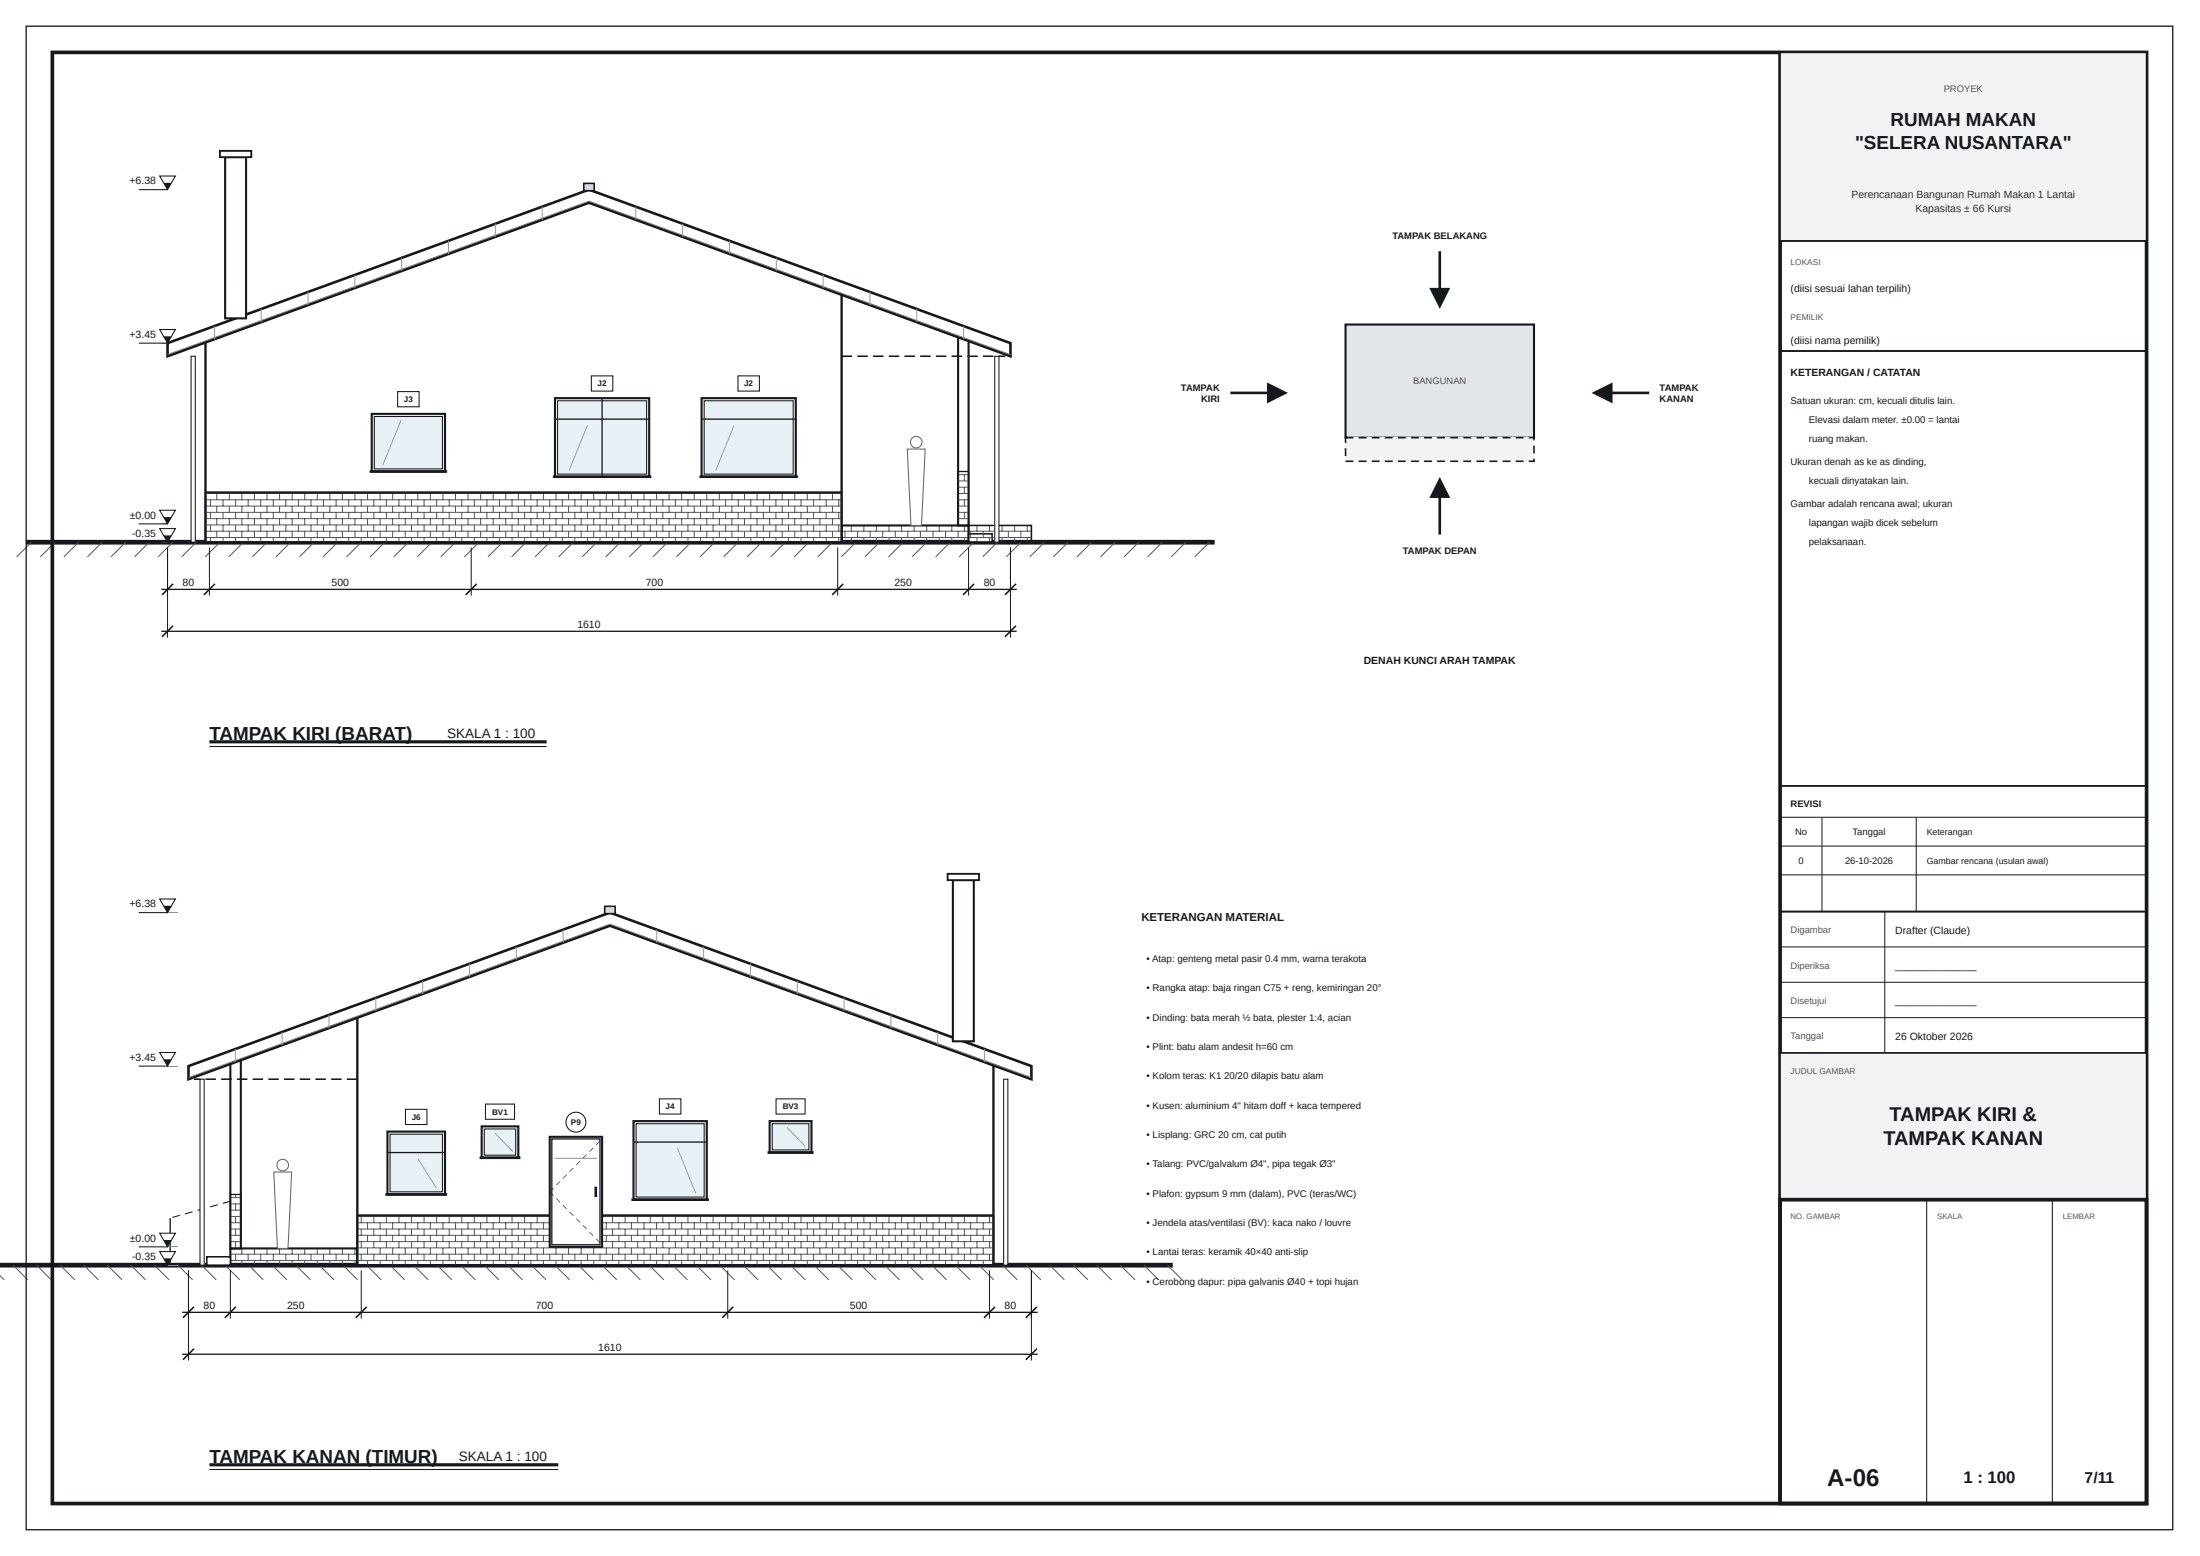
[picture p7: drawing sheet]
<svg xmlns="http://www.w3.org/2000/svg" width="420mm" height="297mm" viewBox="0 0 420 297" stroke-linecap="round" stroke-linejoin="round" font-family="sans-serif">
<path d="M5 103.5h227" fill="none" stroke="#15191d" stroke-width=".9" stroke-linecap="butt"/>
<g fill="none" stroke="#555" stroke-width=".19">
<path d="M6 103.5l-2.8 2.8M10.5 103.5l-2.8 2.8M15 103.5l-2.8 2.8M19.5 103.5l-2.8 2.8M24 103.5l-2.8 2.8M28.5 103.5l-2.8 2.8M33 103.5l-2.8 2.8M37.5 103.5l-2.8 2.8M42 103.5l-2.8 2.8M46.5 103.5l-2.8 2.8M51 103.5l-2.8 2.8M55.5 103.5l-2.8 2.8"/>
<path d="M60 103.5l-2.8 2.8M64.5 103.5l-2.8 2.8M69 103.5l-2.8 2.8M73.5 103.5l-2.8 2.8M78 103.5l-2.8 2.8M82.5 103.5l-2.8 2.8M87 103.5l-2.8 2.8M91.5 103.5l-2.8 2.8M96 103.5l-2.8 2.8M100.5 103.5l-2.8 2.8M105 103.5l-2.8 2.8M109.5 103.5l-2.8 2.8"/>
<path d="M114 103.5l-2.8 2.8M118.5 103.5l-2.8 2.8M123 103.5l-2.8 2.8M127.5 103.5l-2.8 2.8M132 103.5l-2.8 2.8M136.5 103.5l-2.8 2.8M141 103.5l-2.8 2.8M145.5 103.5l-2.8 2.8M150 103.5l-2.8 2.8M154.5 103.5l-2.8 2.8M159 103.5l-2.8 2.8M160.7 101.4h24.3"/>
<path d="M160.7 102.6h24.3M161.4 101.4v1.2M162.6 100.2v1.2M162.6 102.6v.9M163.5 103.5l-2.8 2.8M163.8 101.4v1.2M165 100.2v1.2M165 102.6v.9M166.2 101.4v1.2M167.4 100.2v1.2M167.4 102.6v.9M168 103.5l-2.8 2.8"/>
<path d="M168.6 101.4v1.2M169.8 100.2v1.2M169.8 102.6v.9M171 101.4v1.2M172.2 100.2v1.2M172.2 102.6v.9M172.5 103.5l-2.8 2.8M173.4 101.4v1.2M174.6 100.2v1.2M174.6 102.6v.9M175.8 101.4v1.2M177 103.5l-2.8 2.8"/>
<path d="M177 100.2v1.2M177 102.6v.9M178.2 101.4v1.2M179.4 100.2v1.2M179.4 102.6v.9M180.6 101.4v1.2M181.5 103.5l-2.8 2.8M181.8 100.2v1.2M181.8 102.6v.9M183 101.4v1.2M184.2 100.2v1.2M184.2 102.6v.9"/>
<path d="M186 103.5l-2.8 2.8M190.5 103.5l-2.8 2.8M195 103.5l-2.8 2.8M199.5 103.5l-2.8 2.8M204 103.5l-2.8 2.8M208.5 103.5l-2.8 2.8M213 103.5l-2.8 2.8M217.5 103.5l-2.8 2.8M222 103.5l-2.8 2.8M226.5 103.5l-2.8 2.8M231 103.5l-2.8 2.8"/>
</g>
<path d="M160.7 100.3h24.3v3.2h-24.3z" fill="none" stroke="#15191d" stroke-width=".4"/>
<path d="M185 101.9h4.5v1.6h-4.5z" fill="#fff"/>
<path d="M185 101.9h4.5v1.6h-4.5z" fill="none" stroke="#15191d" stroke-width=".3"/>
<path d="M39.2 64.9l73.3-26.7 48.2 17.6v47.7h-121.5z" fill="#fff"/>
<path d="M39.2 64.9l73.3-26.7 48.2 17.6v47.7h-121.5z" fill="none" stroke="#15191d" stroke-width=".45"/>
<g fill="none" stroke="#555" stroke-width=".19">
<path d="M39.2 94.2h121.5M39.2 95.4h121.5M39.2 96.6h121.5M39.2 97.8h121.5M39.2 99h121.5M40.2 93.9v.3M40.2 95.4v1.2M40.2 97.8v1.2M41.4 94.2v1.2M41.4 96.6v1.2M41.4 99v1.2M42.6 93.9v.3"/>
<path d="M42.6 95.4v1.2M42.6 97.8v1.2M43.8 94.2v1.2M43.8 96.6v1.2M43.8 99v1.2M45 93.9v.3M45 95.4v1.2M45 97.8v1.2M46.2 94.2v1.2M46.2 96.6v1.2M46.2 99v1.2M47.4 93.9v.3"/>
<path d="M47.4 95.4v1.2M47.4 97.8v1.2M48.6 94.2v1.2M48.6 96.6v1.2M48.6 99v1.2M49.8 93.9v.3M49.8 95.4v1.2M49.8 97.8v1.2M51 94.2v1.2M51 96.6v1.2M51 99v1.2M52.2 93.9v.3"/>
<path d="M52.2 95.4v1.2M52.2 97.8v1.2M53.4 94.2v1.2M53.4 96.6v1.2M53.4 99v1.2M54.6 93.9v.3M54.6 95.4v1.2M54.6 97.8v1.2M55.8 94.2v1.2M55.8 96.6v1.2M55.8 99v1.2M57 93.9v.3"/>
<path d="M57 95.4v1.2M57 97.8v1.2M58.2 94.2v1.2M58.2 96.6v1.2M58.2 99v1.2M59.4 93.9v.3M59.4 95.4v1.2M59.4 97.8v1.2M60.6 94.2v1.2M60.6 96.6v1.2M60.6 99v1.2M61.8 93.9v.3"/>
<path d="M61.8 95.4v1.2M61.8 97.8v1.2M63 94.2v1.2M63 96.6v1.2M63 99v1.2M64.2 93.9v.3M64.2 95.4v1.2M64.2 97.8v1.2M65.4 94.2v1.2M65.4 96.6v1.2M65.4 99v1.2M66.6 93.9v.3"/>
<path d="M66.6 95.4v1.2M66.6 97.8v1.2M67.8 94.2v1.2M67.8 96.6v1.2M67.8 99v1.2M69 93.9v.3M69 95.4v1.2M69 97.8v1.2M70.2 94.2v1.2M70.2 96.6v1.2M70.2 99v1.2M71.4 93.9v.3"/>
<path d="M71.4 95.4v1.2M71.4 97.8v1.2M72.6 94.2v1.2M72.6 96.6v1.2M72.6 99v1.2M73.8 93.9v.3M73.8 95.4v1.2M73.8 97.8v1.2M75 94.2v1.2M75 96.6v1.2M75 99v1.2M76.2 93.9v.3"/>
<path d="M76.2 95.4v1.2M76.2 97.8v1.2M77.4 94.2v1.2M77.4 96.6v1.2M77.4 99v1.2M78.6 93.9v.3M78.6 95.4v1.2M78.6 97.8v1.2M79.8 94.2v1.2M79.8 96.6v1.2M79.8 99v1.2M81 93.9v.3"/>
<path d="M81 95.4v1.2M81 97.8v1.2M82.2 94.2v1.2M82.2 96.6v1.2M82.2 99v1.2M83.4 93.9v.3M83.4 95.4v1.2M83.4 97.8v1.2M84.6 94.2v1.2M84.6 96.6v1.2M84.6 99v1.2M85.8 93.9v.3"/>
<path d="M85.8 95.4v1.2M85.8 97.8v1.2M87 94.2v1.2M87 96.6v1.2M87 99v1.2M88.2 93.9v.3M88.2 95.4v1.2M88.2 97.8v1.2M89.4 94.2v1.2M89.4 96.6v1.2M89.4 99v1.2M90.6 93.9v.3"/>
<path d="M90.6 95.4v1.2M90.6 97.8v1.2M91.8 94.2v1.2M91.8 96.6v1.2M91.8 99v1.2M93 93.9v.3M93 95.4v1.2M93 97.8v1.2M94.2 94.2v1.2M94.2 96.6v1.2M94.2 99v1.2M95.4 93.9v.3"/>
<path d="M95.4 95.4v1.2M95.4 97.8v1.2M96.6 94.2v1.2M96.6 96.6v1.2M96.6 99v1.2M97.8 93.9v.3M97.8 95.4v1.2M97.8 97.8v1.2M99 94.2v1.2M99 96.6v1.2M99 99v1.2M100.2 93.9v.3"/>
<path d="M100.2 95.4v1.2M100.2 97.8v1.2M101.4 94.2v1.2M101.4 96.6v1.2M101.4 99v1.2M102.6 93.9v.3M102.6 95.4v1.2M102.6 97.8v1.2M103.8 94.2v1.2M103.8 96.6v1.2M103.8 99v1.2M105 93.9v.3"/>
<path d="M105 95.4v1.2M105 97.8v1.2M106.2 94.2v1.2M106.2 96.6v1.2M106.2 99v1.2M107.4 93.9v.3M107.4 95.4v1.2M107.4 97.8v1.2M108.6 94.2v1.2M108.6 96.6v1.2M108.6 99v1.2M109.8 93.9v.3"/>
<path d="M109.8 95.4v1.2M109.8 97.8v1.2M111 94.2v1.2M111 96.6v1.2M111 99v1.2M112.2 93.9v.3M112.2 95.4v1.2M112.2 97.8v1.2M113.4 94.2v1.2M113.4 96.6v1.2M113.4 99v1.2M114.6 93.9v.3"/>
<path d="M114.6 95.4v1.2M114.6 97.8v1.2M115.8 94.2v1.2M115.8 96.6v1.2M115.8 99v1.2M117 93.9v.3M117 95.4v1.2M117 97.8v1.2M118.2 94.2v1.2M118.2 96.6v1.2M118.2 99v1.2M119.4 93.9v.3"/>
<path d="M119.4 95.4v1.2M119.4 97.8v1.2M120.6 94.2v1.2M120.6 96.6v1.2M120.6 99v1.2M121.8 93.9v.3M121.8 95.4v1.2M121.8 97.8v1.2M123 94.2v1.2M123 96.6v1.2M123 99v1.2M124.2 93.9v.3"/>
<path d="M124.2 95.4v1.2M124.2 97.8v1.2M125.4 94.2v1.2M125.4 96.6v1.2M125.4 99v1.2M126.6 93.9v.3M126.6 95.4v1.2M126.6 97.8v1.2M127.8 94.2v1.2M127.8 96.6v1.2M127.8 99v1.2M129 93.9v.3"/>
<path d="M129 95.4v1.2M129 97.8v1.2M130.2 94.2v1.2M130.2 96.6v1.2M130.2 99v1.2M131.4 93.9v.3M131.4 95.4v1.2M131.4 97.8v1.2M132.6 94.2v1.2M132.6 96.6v1.2M132.6 99v1.2M133.8 93.9v.3"/>
<path d="M133.8 95.4v1.2M133.8 97.8v1.2M135 94.2v1.2M135 96.6v1.2M135 99v1.2M136.2 93.9v.3M136.2 95.4v1.2M136.2 97.8v1.2M137.4 94.2v1.2M137.4 96.6v1.2M137.4 99v1.2M138.6 93.9v.3"/>
<path d="M138.6 95.4v1.2M138.6 97.8v1.2M139.8 94.2v1.2M139.8 96.6v1.2M139.8 99v1.2M141 93.9v.3M141 95.4v1.2M141 97.8v1.2M142.2 94.2v1.2M142.2 96.6v1.2M142.2 99v1.2M143.4 93.9v.3"/>
<path d="M143.4 95.4v1.2M143.4 97.8v1.2M144.6 94.2v1.2M144.6 96.6v1.2M144.6 99v1.2M145.8 93.9v.3M145.8 95.4v1.2M145.8 97.8v1.2M147 94.2v1.2M147 96.6v1.2M147 99v1.2M148.2 93.9v.3"/>
<path d="M148.2 95.4v1.2M148.2 97.8v1.2M149.4 94.2v1.2M149.4 96.6v1.2M149.4 99v1.2M150.6 93.9v.3M150.6 95.4v1.2M150.6 97.8v1.2M151.8 94.2v1.2M151.8 96.6v1.2M151.8 99v1.2M153 93.9v.3"/>
<path d="M153 95.4v1.2M153 97.8v1.2M154.2 94.2v1.2M154.2 96.6v1.2M154.2 99v1.2M155.4 93.9v.3M155.4 95.4v1.2M155.4 97.8v1.2M156.6 94.2v1.2M156.6 96.6v1.2M156.6 99v1.2M157.8 93.9v.3"/>
<path d="M157.8 95.4v1.2M157.8 97.8v1.2M159 94.2v1.2M159 96.6v1.2M159 99v1.2M160.2 93.9v.3M160.2 95.4v1.2M160.2 97.8v1.2M39.2 100.2h121.5M39.2 101.4h121.5M39.2 102.6h121.5M40.2 100.2v1.2"/>
<path d="M40.2 102.6v.9M41.4 101.4v1.2M42.6 100.2v1.2M42.6 102.6v.9M43.8 101.4v1.2M45 100.2v1.2M45 102.6v.9M46.2 101.4v1.2M47.4 100.2v1.2M47.4 102.6v.9M48.6 101.4v1.2M49.8 100.2v1.2"/>
<path d="M49.8 102.6v.9M51 101.4v1.2M52.2 100.2v1.2M52.2 102.6v.9M53.4 101.4v1.2M54.6 100.2v1.2M54.6 102.6v.9M55.8 101.4v1.2M57 100.2v1.2M57 102.6v.9M58.2 101.4v1.2M59.4 100.2v1.2"/>
<path d="M59.4 102.6v.9M60.6 101.4v1.2M61.8 100.2v1.2M61.8 102.6v.9M63 101.4v1.2M64.2 100.2v1.2M64.2 102.6v.9M65.4 101.4v1.2M66.6 100.2v1.2M66.6 102.6v.9M67.8 101.4v1.2M69 100.2v1.2"/>
<path d="M69 102.6v.9M70.2 101.4v1.2M71.4 100.2v1.2M71.4 102.6v.9M72.6 101.4v1.2M73.8 100.2v1.2M73.8 102.6v.9M75 101.4v1.2M76.2 100.2v1.2M76.2 102.6v.9M77.4 101.4v1.2M78.6 100.2v1.2"/>
<path d="M78.6 102.6v.9M79.8 101.4v1.2M81 100.2v1.2M81 102.6v.9M82.2 101.4v1.2M83.4 100.2v1.2M83.4 102.6v.9M84.6 101.4v1.2M85.8 100.2v1.2M85.8 102.6v.9M87 101.4v1.2M88.2 100.2v1.2"/>
<path d="M88.2 102.6v.9M89.4 101.4v1.2M90.6 100.2v1.2M90.6 102.6v.9M91.8 101.4v1.2M93 100.2v1.2M93 102.6v.9M94.2 101.4v1.2M95.4 100.2v1.2M95.4 102.6v.9M96.6 101.4v1.2M97.8 100.2v1.2"/>
<path d="M97.8 102.6v.9M99 101.4v1.2M100.2 100.2v1.2M100.2 102.6v.9M101.4 101.4v1.2M102.6 100.2v1.2M102.6 102.6v.9M103.8 101.4v1.2M105 100.2v1.2M105 102.6v.9M106.2 101.4v1.2M107.4 100.2v1.2"/>
<path d="M107.4 102.6v.9M108.6 101.4v1.2M109.8 100.2v1.2M109.8 102.6v.9M111 101.4v1.2M112.2 100.2v1.2M112.2 102.6v.9M113.4 101.4v1.2M114.6 100.2v1.2M114.6 102.6v.9M115.8 101.4v1.2M117 100.2v1.2"/>
<path d="M117 102.6v.9M118.2 101.4v1.2M119.4 100.2v1.2M119.4 102.6v.9M120.6 101.4v1.2M121.8 100.2v1.2M121.8 102.6v.9M123 101.4v1.2M124.2 100.2v1.2M124.2 102.6v.9M125.4 101.4v1.2M126.6 100.2v1.2"/>
<path d="M126.6 102.6v.9M127.8 101.4v1.2M129 100.2v1.2M129 102.6v.9M130.2 101.4v1.2M131.4 100.2v1.2M131.4 102.6v.9M132.6 101.4v1.2M133.8 100.2v1.2M133.8 102.6v.9M135 101.4v1.2M136.2 100.2v1.2"/>
<path d="M136.2 102.6v.9M137.4 101.4v1.2M138.6 100.2v1.2M138.6 102.6v.9M139.8 101.4v1.2M141 100.2v1.2M141 102.6v.9M142.2 101.4v1.2M143.4 100.2v1.2M143.4 102.6v.9M144.6 101.4v1.2M145.8 100.2v1.2"/>
<path d="M145.8 102.6v.9M147 101.4v1.2M148.2 100.2v1.2M148.2 102.6v.9M149.4 101.4v1.2M150.6 100.2v1.2M150.6 102.6v.9M151.8 101.4v1.2M153 100.2v1.2M153 102.6v.9M154.2 101.4v1.2M155.4 100.2v1.2"/>
<path d="M155.4 102.6v.9M156.6 101.4v1.2M157.8 100.2v1.2M157.8 102.6v.9M159 101.4v1.2M160.2 100.2v1.2M160.2 102.6v.9"/>
</g>
<path d="M39.2 94h121.5v9.5h-121.5z" fill="none" stroke="#15191d" stroke-width=".3"/>
<path d="M39.2 94h121.5" fill="none" stroke="#15191d" stroke-width=".35"/>
<path d="M183 64.5h2v35.8h-2z" fill="#fff"/>
<path d="M183 64.5h2v35.8h-2z" fill="none" stroke="#15191d" stroke-width=".4"/>
<path d="M183 89.9v.7h2M184.2 90.6v1.2M184.2 93v1.2M184.2 95.4v1.2M184.2 97.8v1.2M185 91.8h-2v1.2h2M185 94.2h-2v1.2h2M185 96.6h-2v1.2h2M185 99h-2v1.2h2M184.2 100.2v.1" fill="none" stroke="#555" stroke-width=".19"/>
<path d="M183 90h2v10.3h-2z" fill="none" stroke="#15191d" stroke-width=".25"/>
<path d="M160.7 55.8l32.3 12.2" fill="none" stroke="#888" stroke-width=".2"/>
<path d="M160.7 67.9h2v.3h-2zM163.7 67.9h2v.3h-2zM166.7 67.9h2v.3h-2zM169.7 67.9h2v.3h-2zM172.7 67.9h2v.3h-2zM175.7 67.9h2v.3h-2zM178.7 67.9h2v.3h-2zM181.7 67.9h2v.3h-2zM184.7 67.9h2v.3h-2zM187.7 67.9h2v.3h-2zM190.7 67.9h1.3v.3h-1.3z" fill="#15191d"/>
<path d="M71 79h14v11h-14z" fill="#e8f1f6"/>
<path d="M71 79h14v11h-14z" fill="none" stroke="#15191d" stroke-width=".4"/>
<path d="M71.5 79.5h13v10h-13z" fill="none" stroke="#15191d" stroke-width=".2"/>
<path d="M76.6 80.2l-3.5 8.6" fill="none" stroke="#8aa" stroke-width=".19"/>
<path d="M70.6 90h14.8" fill="none" stroke="#15191d" stroke-width=".5"/>
<path d="M75.9 74.7h4.1v2.9h-4.1z" fill="#fff"/>
<path d="M75.9 74.7h4.1v2.9h-4.1z" fill="none" stroke="#15191d" stroke-width=".2"/>
<path d="M106 76h18v15h-18z" fill="#e8f1f6"/>
<path d="M106 76h18v15h-18z" fill="none" stroke="#15191d" stroke-width=".4"/>
<path d="M106.5 76.5h17v14h-17z" fill="none" stroke="#15191d" stroke-width=".2"/>
<path d="M106 80h18M115 76v15" fill="none" stroke="#15191d" stroke-width=".25"/>
<path d="M112.2 81.2l-3.5 8.6" fill="none" stroke="#8aa" stroke-width=".19"/>
<path d="M105.6 91h18.8" fill="none" stroke="#15191d" stroke-width=".5"/>
<path d="M112.9 71.7h4.1v2.9h-4.1z" fill="#fff"/>
<path d="M112.9 71.7h4.1v2.9h-4.1z" fill="none" stroke="#15191d" stroke-width=".2"/>
<path d="M134 76h18v15h-18z" fill="#e8f1f6"/>
<path d="M134 76h18v15h-18z" fill="none" stroke="#15191d" stroke-width=".4"/>
<path d="M134.5 76.5h17v14h-17z" fill="none" stroke="#15191d" stroke-width=".2"/>
<path d="M134 80h18" fill="none" stroke="#15191d" stroke-width=".25"/>
<path d="M140.2 81.2l-3.5 8.6" fill="none" stroke="#8aa" stroke-width=".19"/>
<path d="M133.6 91h18.8" fill="none" stroke="#15191d" stroke-width=".5"/>
<path d="M140.9 71.7h4.1v2.9h-4.1z" fill="#fff"/>
<path d="M140.9 71.7h4.1v2.9h-4.1z" fill="none" stroke="#15191d" stroke-width=".2"/>
<g fill="none" stroke="#555" stroke-width=".19">
<path d="M185 101.4h12M185 102.6h12M185.4 101.4v1.2M186.6 100.2v1.2M186.6 102.6v.9M187.8 101.4v1.2M189 100.2v1.2M189 102.6v.9M190.2 101.4v1.2M191.4 100.2v1.2M191.4 102.6v.9M192.6 101.4v1.2"/>
<path d="M193.8 100.2v1.2M193.8 102.6v.9M195 101.4v1.2M196.2 100.2v1.2M196.2 102.6v.9"/>
</g>
<path d="M185 100.3h12v3.2h-12z" fill="none" stroke="#15191d" stroke-width=".3"/>
<path d="M32 65.5l80.5-29.3 80.5 29.3v2.5l-80.5-29.3-80.5 29.3z" fill="#fff"/>
<path d="M32 65.5l80.5-29.3 80.5 29.3v2.5l-80.5-29.3-80.5 29.3z" fill="none" stroke="#15191d" stroke-width=".5"/>
<path d="M32 67.7l80.5-29.3 80.5 29.3" fill="none" stroke="#777" stroke-width=".19"/>
<g fill="none" stroke="#999" stroke-width=".19">
<path d="M103.6 39.5v2.5M121.4 39.5v2.5M49.9 59v2.5M58.8 55.7v2.5M67.8 52.5v2.5M76.7 49.2v2.5M85.7 46v2.5M94.6 42.7v2.5M130.4 42.7v2.5M139.3 46v2.5M148.3 49.2v2.5M157.2 52.5v2.5"/>
<path d="M166.2 55.7v2.5M175.1 59v2.5M40.9 62.2v2.5M184.1 62.2v2.5"/>
</g>
<path d="M111.5 35h2v1.4h-2z" fill="#d6d9dc"/>
<path d="M111.5 35h2v1.4h-2z" fill="none" stroke="#15191d" stroke-width=".3"/>
<path d="M43 30h4v30.8h-4z" fill="#fff"/>
<path d="M43 30h4v30.8h-4z" fill="none" stroke="#15191d" stroke-width=".4"/>
<path d="M42 28.8h6v1.2h-6z" fill="#fff"/>
<path d="M42 28.8h6v1.2h-6z" fill="none" stroke="#15191d" stroke-width=".35"/>
<path d="M36.5 68h.8v35.5h-.8z" fill="#fff"/>
<path d="M36.5 68h.8v35.5h-.8z" fill="none" stroke="#15191d" stroke-width=".2"/>
<path d="M190 68h.8v35.5h-.8z" fill="#fff"/>
<path d="M190 68h.8v35.5h-.8z" fill="none" stroke="#15191d" stroke-width=".2"/>
<circle cx="175" cy="84.4" r="1.1" fill="#fff"/>
<circle cx="175" cy="84.4" r="1.1" fill="none" stroke="#666" stroke-width=".2"/>
<path d="M173.3 85.7h3.4l-.7 14.6h-2z" fill="#fff"/>
<path d="M173.3 85.7h3.4l-.7 14.6h-2z" fill="none" stroke="#666" stroke-width=".2"/>
<path d="M31 36.2h1v.1h-1z" fill="#8a9096"/>
<path d="M26.5 36.2h5.5" fill="none" stroke="#15191d" stroke-width=".2"/>
<path d="M30.5 33.6h3l-1.5 2.6z" fill="#fff"/>
<path d="M30.5 33.6h3l-1.5 2.6z" fill="none" stroke="#15191d" stroke-width=".2"/>
<path d="M31.2 34.9h1.5l-.7 1.3z" fill="#15191d"/>
<path d="M31 65.5h1v.1h-1z" fill="#8a9096"/>
<path d="M26.5 65.5h5.5" fill="none" stroke="#15191d" stroke-width=".2"/>
<path d="M30.5 62.9h3l-1.5 2.6z" fill="#fff"/>
<path d="M30.5 62.9h3l-1.5 2.6z" fill="none" stroke="#15191d" stroke-width=".2"/>
<path d="M31.2 64.2h1.5l-.7 1.3z" fill="#15191d"/>
<path d="M31 99.9h1v.1h-1z" fill="#8a9096"/>
<path d="M26.5 100h5.5" fill="none" stroke="#15191d" stroke-width=".2"/>
<path d="M30.5 97.4h3l-1.5 2.6z" fill="#fff"/>
<path d="M30.5 97.4h3l-1.5 2.6z" fill="none" stroke="#15191d" stroke-width=".2"/>
<path d="M31.2 98.7h1.5l-.7 1.3z" fill="#15191d"/>
<path d="M31 103.4h1v.1h-1z" fill="#8a9096"/>
<path d="M26.5 103.5h5.5" fill="none" stroke="#15191d" stroke-width=".2"/>
<path d="M30.5 100.9h3l-1.5 2.6z" fill="#fff"/>
<path d="M30.5 100.9h3l-1.5 2.6z" fill="none" stroke="#15191d" stroke-width=".2"/>
<path d="M31.2 102.2h1.5l-.7 1.3z" fill="#15191d"/>
<path d="M32 104.5v17.2M40 104.5v9.2M90 104.5v9.2M160 104.5v9.2M185 104.5v9.2M193 104.5v17.2" fill="none" stroke="#15191d" stroke-width=".19"/>
<path d="M30.8 112.5h163.4M30.8 120.5h163.4" fill="none" stroke="#15191d" stroke-width=".25"/>
<path d="M33 111.4l-2.1 2.1M33 119.4l-2.1 2.1M41 111.4l-2.1 2.1M91 111.4l-2.1 2.1M161 111.4l-2.1 2.1M186 111.4l-2.1 2.1M194 111.4l-2.1 2.1M194 119.4l-2.1 2.1" fill="none" stroke="#15191d" stroke-width=".3"/>
<path d="M40 141.6h64.4" fill="none" stroke="#15191d" stroke-width=".6"/>
<path d="M40 142.5h64.4" fill="none" stroke="#15191d" stroke-width=".2"/>
<path d="M-.1 241.5h224.1" fill="none" stroke="#15191d" stroke-width=".9" stroke-linecap="butt"/>
<g fill="none" stroke="#555" stroke-width=".19">
<path d="M44 239.4h24.2M45 239.4v1.2M46.2 238.2v1.2M47.4 239.4v1.2M48.6 238.2v1.2M49.8 239.4v1.2M51 238.2v1.2M52.2 239.4v1.2M53.4 238.2v1.2M54.6 239.4v1.2M55.8 238.2v1.2M57 239.4v1.2"/>
<path d="M58.2 238.2v1.2M59.4 239.4v1.2M60.6 238.2v1.2M61.8 239.4v1.2M63 238.2v1.2M64.2 239.4v1.2M65.4 238.2v1.2M66.6 239.4v1.2M67.8 238.2v1.2M-.1 243.4l.9 .9M2.5 241.5l2.8 2.8M7 241.5l2.8 2.8"/>
<path d="M11.5 241.5l2.8 2.8M16 241.5l2.8 2.8M20.5 241.5l2.8 2.8M25 241.5l2.8 2.8M29.5 241.5l2.8 2.8M34 241.5l2.8 2.8M38.5 241.5l2.8 2.8M43 241.5l2.8 2.8M44 240.6h24.2M46.2 240.6v.9M47.5 241.5l2.8 2.8M48.6 240.6v.9"/>
<path d="M51 240.6v.9M52 241.5l2.8 2.8M53.4 240.6v.9M55.8 240.6v.9M56.5 241.5l2.8 2.8M58.2 240.6v.9M60.6 240.6v.9M61 241.5l2.8 2.8M63 240.6v.9M65.4 240.6v.9M65.5 241.5l2.8 2.8M67.8 240.6v.9"/>
<path d="M70 241.5l2.8 2.8M74.5 241.5l2.8 2.8M79 241.5l2.8 2.8M83.5 241.5l2.8 2.8M88 241.5l2.8 2.8M92.5 241.5l2.8 2.8M97 241.5l2.8 2.8M101.5 241.5l2.8 2.8M106 241.5l2.8 2.8M110.5 241.5l2.8 2.8M115 241.5l2.8 2.8M119.5 241.5l2.8 2.8"/>
<path d="M124 241.5l2.8 2.8M128.5 241.5l2.8 2.8M133 241.5l2.8 2.8M137.5 241.5l2.8 2.8M142 241.5l2.8 2.8M146.5 241.5l2.8 2.8M151 241.5l2.8 2.8M155.5 241.5l2.8 2.8M160 241.5l2.8 2.8M164.5 241.5l2.8 2.8M169 241.5l2.8 2.8M173.5 241.5l2.8 2.8"/>
<path d="M178 241.5l2.8 2.8M182.5 241.5l2.8 2.8M187 241.5l2.8 2.8M191.5 241.5l2.8 2.8M196 241.5l2.8 2.8M200.5 241.5l2.8 2.8M205 241.5l2.8 2.8M209.5 241.5l2.8 2.8M214 241.5l2.8 2.8M218.5 241.5l2.8 2.8M223 241.5l2.8 2.8"/>
</g>
<path d="M44 238.3h24.2v3.2h-24.2z" fill="none" stroke="#15191d" stroke-width=".4"/>
<path d="M39.5 239.9h4.5v1.6h-4.5z" fill="#fff"/>
<path d="M39.5 239.9h4.5v1.6h-4.5z" fill="none" stroke="#15191d" stroke-width=".3"/>
<path d="M68.2 193.8l48.3-17.6 73.2 26.7v38.6h-121.5z" fill="#fff"/>
<path d="M68.2 193.8l48.3-17.6 73.2 26.7v38.6h-121.5z" fill="none" stroke="#15191d" stroke-width=".45"/>
<g fill="none" stroke="#555" stroke-width=".19">
<path d="M68.2 232.2h121.5M68.2 233.4h121.5M68.2 234.6h121.5M68.2 235.8h121.5M68.2 237h121.5M68.2 238.2h121.5M68.2 239.4h121.5M69 232.2v1.2M69 234.6v1.2M69 237v1.2M69 239.4v1.2M70.2 231.9v.3"/>
<path d="M70.2 233.4v1.2M70.2 235.8v1.2M70.2 238.2v1.2M71.4 232.2v1.2M71.4 234.6v1.2M71.4 237v1.2M71.4 239.4v1.2M72.6 231.9v.3M72.6 233.4v1.2M72.6 235.8v1.2M72.6 238.2v1.2M73.8 232.2v1.2"/>
<path d="M73.8 234.6v1.2M73.8 237v1.2M73.8 239.4v1.2M75 231.9v.3M75 233.4v1.2M75 235.8v1.2M75 238.2v1.2M76.2 232.2v1.2M76.2 234.6v1.2M76.2 237v1.2M76.2 239.4v1.2M77.4 231.9v.3"/>
<path d="M77.4 233.4v1.2M77.4 235.8v1.2M77.4 238.2v1.2M78.6 232.2v1.2M78.6 234.6v1.2M78.6 237v1.2M78.6 239.4v1.2M79.8 231.9v.3M79.8 233.4v1.2M79.8 235.8v1.2M79.8 238.2v1.2M81 232.2v1.2"/>
<path d="M81 234.6v1.2M81 237v1.2M81 239.4v1.2M82.2 231.9v.3M82.2 233.4v1.2M82.2 235.8v1.2M82.2 238.2v1.2M83.4 232.2v1.2M83.4 234.6v1.2M83.4 237v1.2M83.4 239.4v1.2M84.6 231.9v.3"/>
<path d="M84.6 233.4v1.2M84.6 235.8v1.2M84.6 238.2v1.2M85.8 232.2v1.2M85.8 234.6v1.2M85.8 237v1.2M85.8 239.4v1.2M87 231.9v.3M87 233.4v1.2M87 235.8v1.2M87 238.2v1.2M88.2 232.2v1.2"/>
<path d="M88.2 234.6v1.2M88.2 237v1.2M88.2 239.4v1.2M89.4 231.9v.3M89.4 233.4v1.2M89.4 235.8v1.2M89.4 238.2v1.2M90.6 232.2v1.2M90.6 234.6v1.2M90.6 237v1.2M90.6 239.4v1.2M91.8 231.9v.3"/>
<path d="M91.8 233.4v1.2M91.8 235.8v1.2M91.8 238.2v1.2M93 232.2v1.2M93 234.6v1.2M93 237v1.2M93 239.4v1.2M94.2 231.9v.3M94.2 233.4v1.2M94.2 235.8v1.2M94.2 238.2v1.2M95.4 232.2v1.2"/>
<path d="M95.4 234.6v1.2M95.4 237v1.2M95.4 239.4v1.2M96.6 231.9v.3M96.6 233.4v1.2M96.6 235.8v1.2M96.6 238.2v1.2M97.8 232.2v1.2M97.8 234.6v1.2M97.8 237v1.2M97.8 239.4v1.2M99 231.9v.3"/>
<path d="M99 233.4v1.2M99 235.8v1.2M99 238.2v1.2M100.2 232.2v1.2M100.2 234.6v1.2M100.2 237v1.2M100.2 239.4v1.2M101.4 231.9v.3M101.4 233.4v1.2M101.4 235.8v1.2M101.4 238.2v1.2M102.6 232.2v1.2"/>
<path d="M102.6 234.6v1.2M102.6 237v1.2M102.6 239.4v1.2M103.8 231.9v.3M103.8 233.4v1.2M103.8 235.8v1.2M103.8 238.2v1.2M105 232.2v1.2M105 234.6v1.2M105 237v1.2M105 239.4v1.2M106.2 231.9v.3"/>
<path d="M106.2 233.4v1.2M106.2 235.8v1.2M106.2 238.2v1.2M107.4 232.2v1.2M107.4 234.6v1.2M107.4 237v1.2M107.4 239.4v1.2M108.6 231.9v.3M108.6 233.4v1.2M108.6 235.8v1.2M108.6 238.2v1.2M109.8 232.2v1.2"/>
<path d="M109.8 234.6v1.2M109.8 237v1.2M109.8 239.4v1.2M111 231.9v.3M111 233.4v1.2M111 235.8v1.2M111 238.2v1.2M112.2 232.2v1.2M112.2 234.6v1.2M112.2 237v1.2M112.2 239.4v1.2M113.4 231.9v.3"/>
<path d="M113.4 233.4v1.2M113.4 235.8v1.2M113.4 238.2v1.2M114.6 232.2v1.2M114.6 234.6v1.2M114.6 237v1.2M114.6 239.4v1.2M115.8 231.9v.3M115.8 233.4v1.2M115.8 235.8v1.2M115.8 238.2v1.2M117 232.2v1.2"/>
<path d="M117 234.6v1.2M117 237v1.2M117 239.4v1.2M118.2 231.9v.3M118.2 233.4v1.2M118.2 235.8v1.2M118.2 238.2v1.2M119.4 232.2v1.2M119.4 234.6v1.2M119.4 237v1.2M119.4 239.4v1.2M120.6 231.9v.3"/>
<path d="M120.6 233.4v1.2M120.6 235.8v1.2M120.6 238.2v1.2M121.8 232.2v1.2M121.8 234.6v1.2M121.8 237v1.2M121.8 239.4v1.2M123 231.9v.3M123 233.4v1.2M123 235.8v1.2M123 238.2v1.2M124.2 232.2v1.2"/>
<path d="M124.2 234.6v1.2M124.2 237v1.2M124.2 239.4v1.2M125.4 231.9v.3M125.4 233.4v1.2M125.4 235.8v1.2M125.4 238.2v1.2M126.6 232.2v1.2M126.6 234.6v1.2M126.6 237v1.2M126.6 239.4v1.2M127.8 231.9v.3"/>
<path d="M127.8 233.4v1.2M127.8 235.8v1.2M127.8 238.2v1.2M129 232.2v1.2M129 234.6v1.2M129 237v1.2M129 239.4v1.2M130.2 231.9v.3M130.2 233.4v1.2M130.2 235.8v1.2M130.2 238.2v1.2M131.4 232.2v1.2"/>
<path d="M131.4 234.6v1.2M131.4 237v1.2M131.4 239.4v1.2M132.6 231.9v.3M132.6 233.4v1.2M132.6 235.8v1.2M132.6 238.2v1.2M133.8 232.2v1.2M133.8 234.6v1.2M133.8 237v1.2M133.8 239.4v1.2M135 231.9v.3"/>
<path d="M135 233.4v1.2M135 235.8v1.2M135 238.2v1.2M136.2 232.2v1.2M136.2 234.6v1.2M136.2 237v1.2M136.2 239.4v1.2M137.4 231.9v.3M137.4 233.4v1.2M137.4 235.8v1.2M137.4 238.2v1.2M138.6 232.2v1.2"/>
<path d="M138.6 234.6v1.2M138.6 237v1.2M138.6 239.4v1.2M139.8 231.9v.3M139.8 233.4v1.2M139.8 235.8v1.2M139.8 238.2v1.2M141 232.2v1.2M141 234.6v1.2M141 237v1.2M141 239.4v1.2M142.2 231.9v.3"/>
<path d="M142.2 233.4v1.2M142.2 235.8v1.2M142.2 238.2v1.2M143.4 232.2v1.2M143.4 234.6v1.2M143.4 237v1.2M143.4 239.4v1.2M144.6 231.9v.3M144.6 233.4v1.2M144.6 235.8v1.2M144.6 238.2v1.2M145.8 232.2v1.2"/>
<path d="M145.8 234.6v1.2M145.8 237v1.2M145.8 239.4v1.2M147 231.9v.3M147 233.4v1.2M147 235.8v1.2M147 238.2v1.2M148.2 232.2v1.2M148.2 234.6v1.2M148.2 237v1.2M148.2 239.4v1.2M149.4 231.9v.3"/>
<path d="M149.4 233.4v1.2M149.4 235.8v1.2M149.4 238.2v1.2M150.6 232.2v1.2M150.6 234.6v1.2M150.6 237v1.2M150.6 239.4v1.2M151.8 231.9v.3M151.8 233.4v1.2M151.8 235.8v1.2M151.8 238.2v1.2M153 232.2v1.2"/>
<path d="M153 234.6v1.2M153 237v1.2M153 239.4v1.2M154.2 231.9v.3M154.2 233.4v1.2M154.2 235.8v1.2M154.2 238.2v1.2M155.4 232.2v1.2M155.4 234.6v1.2M155.4 237v1.2M155.4 239.4v1.2M156.6 231.9v.3"/>
<path d="M156.6 233.4v1.2M156.6 235.8v1.2M156.6 238.2v1.2M157.8 232.2v1.2M157.8 234.6v1.2M157.8 237v1.2M157.8 239.4v1.2M159 231.9v.3M159 233.4v1.2M159 235.8v1.2M159 238.2v1.2M160.2 232.2v1.2"/>
<path d="M160.2 234.6v1.2M160.2 237v1.2M160.2 239.4v1.2M161.4 231.9v.3M161.4 233.4v1.2M161.4 235.8v1.2M161.4 238.2v1.2M162.6 232.2v1.2M162.6 234.6v1.2M162.6 237v1.2M162.6 239.4v1.2M163.8 231.9v.3"/>
<path d="M163.8 233.4v1.2M163.8 235.8v1.2M163.8 238.2v1.2M165 232.2v1.2M165 234.6v1.2M165 237v1.2M165 239.4v1.2M166.2 231.9v.3M166.2 233.4v1.2M166.2 235.8v1.2M166.2 238.2v1.2M167.4 232.2v1.2"/>
<path d="M167.4 234.6v1.2M167.4 237v1.2M167.4 239.4v1.2M168.6 231.9v.3M168.6 233.4v1.2M168.6 235.8v1.2M168.6 238.2v1.2M169.8 232.2v1.2M169.8 234.6v1.2M169.8 237v1.2M169.8 239.4v1.2M171 231.9v.3"/>
<path d="M171 233.4v1.2M171 235.8v1.2M171 238.2v1.2M172.2 232.2v1.2M172.2 234.6v1.2M172.2 237v1.2M172.2 239.4v1.2M173.4 231.9v.3M173.4 233.4v1.2M173.4 235.8v1.2M173.4 238.2v1.2M174.6 232.2v1.2"/>
<path d="M174.6 234.6v1.2M174.6 237v1.2M174.6 239.4v1.2M175.8 231.9v.3M175.8 233.4v1.2M175.8 235.8v1.2M175.8 238.2v1.2M177 232.2v1.2M177 234.6v1.2M177 237v1.2M177 239.4v1.2M178.2 231.9v.3"/>
<path d="M178.2 233.4v1.2M178.2 235.8v1.2M178.2 238.2v1.2M179.4 232.2v1.2M179.4 234.6v1.2M179.4 237v1.2M179.4 239.4v1.2M180.6 231.9v.3M180.6 233.4v1.2M180.6 235.8v1.2M180.6 238.2v1.2M181.8 232.2v1.2"/>
<path d="M181.8 234.6v1.2M181.8 237v1.2M181.8 239.4v1.2M183 231.9v.3M183 233.4v1.2M183 235.8v1.2M183 238.2v1.2M184.2 232.2v1.2M184.2 234.6v1.2M184.2 237v1.2M184.2 239.4v1.2M185.4 231.9v.3"/>
<path d="M185.4 233.4v1.2M185.4 235.8v1.2M185.4 238.2v1.2M186.6 232.2v1.2M186.6 234.6v1.2M186.6 237v1.2M186.6 239.4v1.2M187.8 231.9v.3M187.8 233.4v1.2M187.8 235.8v1.2M187.8 238.2v1.2M189 232.2v1.2"/>
<path d="M189 234.6v1.2M189 237v1.2M189 239.4v1.2M68.2 240.6h121.5M70.2 240.6v.9M72.6 240.6v.9M75 240.6v.9M77.4 240.6v.9M79.8 240.6v.9M82.2 240.6v.9M84.6 240.6v.9M87 240.6v.9"/>
<path d="M89.4 240.6v.9M91.8 240.6v.9M94.2 240.6v.9M96.6 240.6v.9M99 240.6v.9M101.4 240.6v.9M103.8 240.6v.9M106.2 240.6v.9M108.6 240.6v.9M111 240.6v.9M113.4 240.6v.9M115.8 240.6v.9"/>
<path d="M118.2 240.6v.9M120.6 240.6v.9M123 240.6v.9M125.4 240.6v.9M127.8 240.6v.9M130.2 240.6v.9M132.6 240.6v.9M135 240.6v.9M137.4 240.6v.9M139.8 240.6v.9M142.2 240.6v.9M144.6 240.6v.9"/>
<path d="M147 240.6v.9M149.4 240.6v.9M151.8 240.6v.9M154.2 240.6v.9M156.6 240.6v.9M159 240.6v.9M161.4 240.6v.9M163.8 240.6v.9M166.2 240.6v.9M168.6 240.6v.9M171 240.6v.9M173.4 240.6v.9"/>
<path d="M175.8 240.6v.9M178.2 240.6v.9M180.6 240.6v.9M183 240.6v.9M185.4 240.6v.9M187.8 240.6v.9"/>
</g>
<path d="M68.2 232h121.5v9.5h-121.5z" fill="none" stroke="#15191d" stroke-width=".3"/>
<path d="M68.2 232h121.5" fill="none" stroke="#15191d" stroke-width=".35"/>
<path d="M44 202.5h2v35.8h-2z" fill="#fff"/>
<path d="M44 202.5h2v35.8h-2z" fill="none" stroke="#15191d" stroke-width=".4"/>
<g fill="none" stroke="#555" stroke-width=".19">
<path d="M44 228.6h2M44 229.8h2M44 231h2M44 232.2h2M44 233.4h2M44 234.6h2M44 235.8h2M44 237h2M44 238.2h2M45 228v.6M45 229.8v1.2M45 232.2v1.2"/>
<path d="M45 234.6v1.2M45 237v1.2"/>
</g>
<path d="M44 228h2v10.3h-2z" fill="none" stroke="#15191d" stroke-width=".25"/>
<path d="M68.2 193.8l-32.2 12.2" fill="none" stroke="#888" stroke-width=".2"/>
<path d="M66.2 205.8h2v.3h-2zM63.2 205.8h2v.3h-2zM60.2 205.8h2v.3h-2zM57.2 205.8h2v.3h-2zM54.2 205.8h2v.3h-2zM51.2 205.8h2v.3h-2zM48.2 205.8h2v.3h-2zM45.2 205.8h2v.3h-2zM42.2 205.8h2v.3h-2zM39.2 205.8h2v.3h-2zM37 205.8h1.2v.3h-1.2z" fill="#15191d"/>
<path d="M147 214h8v6h-8z" fill="#e8f1f6"/>
<path d="M147 214h8v6h-8z" fill="none" stroke="#15191d" stroke-width=".4"/>
<path d="M147.5 214.5h7v5h-7z" fill="none" stroke="#15191d" stroke-width=".2"/>
<path d="M150.3 215.2l3.5 3.6" fill="none" stroke="#8aa" stroke-width=".19"/>
<path d="M146.6 220h8.8" fill="none" stroke="#15191d" stroke-width=".5"/>
<path d="M148.2 209.7h5.6v2.9h-5.6z" fill="#fff"/>
<path d="M148.2 209.7h5.6v2.9h-5.6z" fill="none" stroke="#15191d" stroke-width=".2"/>
<path d="M121 214h14v15h-14z" fill="#e8f1f6"/>
<path d="M121 214h14v15h-14z" fill="none" stroke="#15191d" stroke-width=".4"/>
<path d="M121.5 214.5h13v14h-13z" fill="none" stroke="#15191d" stroke-width=".2"/>
<path d="M121 218h14" fill="none" stroke="#15191d" stroke-width=".25"/>
<path d="M129.4 219.2l3.5 8.6" fill="none" stroke="#8aa" stroke-width=".19"/>
<path d="M120.6 229h14.8" fill="none" stroke="#15191d" stroke-width=".5"/>
<path d="M125.9 209.7h4.1v2.9h-4.1z" fill="#fff"/>
<path d="M125.9 209.7h4.1v2.9h-4.1z" fill="none" stroke="#15191d" stroke-width=".2"/>
<path d="M105 217h10v21h-10z" fill="#fff"/>
<path d="M105 217h10v21h-10z" fill="none" stroke="#15191d" stroke-width=".4"/>
<path d="M105.4 217.4h9.2v20.2h-9.2z" fill="#fff"/>
<path d="M105.4 217.4h9.2v20.2h-9.2z" fill="none" stroke="#15191d" stroke-width=".25"/>
<path d="M106 221.1h8" fill="none" stroke="#8a9096" stroke-width=".19"/>
<g fill="#15191d">
<path d="M105 227.5l.7 .7v.1zM106.2 228.8l.1-.1 .7 .7-.1 .1zM107.5 230.1l.1-.1 .7 .7-.1 .1zM108.8 231.4v-.1l.7 .7v.1zM110 232.7l.1-.1 .7 .7-.1 .1zM111.3 233.9h.1l.7 .7h-.1zM112.6 235.2v-.1l.7 .7v.1zM113.8 236.5l.1-.1 .7 .7-.1 .1z"/>
<path d="M105.7 226.7v.1l-.7 .7zM106.9 225.5l.1 .1-.7 .7-.1-.1zM108.2 224.2l.1 .1-.7 .7-.1-.1zM109.5 222.9v.1l-.7 .7v-.1zM110.7 221.6l.1 .1-.7 .7-.1-.1zM112 220.4h.1l-.7 .7h-.1zM113.3 219.1v.1l-.7 .7v-.1zM114.5 217.8l.1 .1-.7 .7-.1-.1z"/>
</g>
<path d="M113.8 226.5v2" fill="none" stroke="#15191d" stroke-width=".5"/>
<circle cx="110" cy="214.2" r="1.9" fill="#fff"/>
<circle cx="110" cy="214.2" r="1.9" fill="none" stroke="#15191d" stroke-width=".2"/>
<path d="M92 215h7v6h-7z" fill="#e8f1f6"/>
<path d="M92 215h7v6h-7z" fill="none" stroke="#15191d" stroke-width=".4"/>
<path d="M92.5 215.5h6v5h-6z" fill="none" stroke="#15191d" stroke-width=".2"/>
<path d="M94.4 216.2l3.5 3.6" fill="none" stroke="#8aa" stroke-width=".19"/>
<path d="M91.6 221h7.8" fill="none" stroke="#15191d" stroke-width=".5"/>
<path d="M92.7 210.7h5.6v2.9h-5.6z" fill="#fff"/>
<path d="M92.7 210.7h5.6v2.9h-5.6z" fill="none" stroke="#15191d" stroke-width=".2"/>
<path d="M74 216h11v12h-11z" fill="#e8f1f6"/>
<path d="M74 216h11v12h-11z" fill="none" stroke="#15191d" stroke-width=".4"/>
<path d="M74.5 216.5h10v11h-10z" fill="none" stroke="#15191d" stroke-width=".2"/>
<path d="M74 220h11" fill="none" stroke="#15191d" stroke-width=".25"/>
<path d="M79.8 221.2l3.5 5.6" fill="none" stroke="#8aa" stroke-width=".19"/>
<path d="M73.6 228h11.8" fill="none" stroke="#15191d" stroke-width=".5"/>
<path d="M77.4 211.7h4.1v2.9h-4.1z" fill="#fff"/>
<path d="M77.4 211.7h4.1v2.9h-4.1z" fill="none" stroke="#15191d" stroke-width=".2"/>
<path d="M32.5 232.5v9" fill="none" stroke="#15191d" stroke-width=".25"/>
<path d="M42.5 229.6l1.5-.4v.2l-1.4 .4zM40.1 230.3l1.5-.4v.2l-1.4 .4zM37.7 230.9l1.5-.4v.2l-1.4 .4zM35.3 231.6l1.4-.4 .1 .2-1.4 .4zM32.9 232.3l1.4-.4 .1 .2-1.5 .4z" fill="#15191d"/>
<path d="M36 203.5l80.5-29.3 80.5 29.3v2.5l-80.5-29.3-80.5 29.3z" fill="#fff"/>
<path d="M36 203.5l80.5-29.3 80.5 29.3v2.5l-80.5-29.3-80.5 29.3z" fill="none" stroke="#15191d" stroke-width=".5"/>
<path d="M36 205.7l80.5-29.3 80.5 29.3" fill="none" stroke="#777" stroke-width=".19"/>
<g fill="none" stroke="#999" stroke-width=".19">
<path d="M107.6 177.5v2.5M125.4 177.5v2.5M53.9 197v2.5M62.8 193.7v2.5M71.8 190.5v2.5M80.7 187.2v2.5M89.7 184v2.5M98.6 180.7v2.5M134.4 180.7v2.5M143.3 184v2.5M152.3 187.2v2.5M161.2 190.5v2.5"/>
<path d="M170.2 193.7v2.5M179.1 197v2.5M44.9 200.2v2.5M188.1 200.2v2.5"/>
</g>
<path d="M115.5 173h2v1.4h-2z" fill="#d6d9dc"/>
<path d="M115.5 173h2v1.4h-2z" fill="none" stroke="#15191d" stroke-width=".3"/>
<path d="M182 168h4v30.8h-4z" fill="#fff"/>
<path d="M182 168h4v30.8h-4z" fill="none" stroke="#15191d" stroke-width=".4"/>
<path d="M181 166.8h6v1.2h-6z" fill="#fff"/>
<path d="M181 166.8h6v1.2h-6z" fill="none" stroke="#15191d" stroke-width=".35"/>
<path d="M191.7 206h.8v35.5h-.8z" fill="#fff"/>
<path d="M191.7 206h.8v35.5h-.8z" fill="none" stroke="#15191d" stroke-width=".2"/>
<path d="M38.2 206h.8v35.5h-.8z" fill="#fff"/>
<path d="M38.2 206h.8v35.5h-.8z" fill="none" stroke="#15191d" stroke-width=".2"/>
<circle cx="54" cy="222.4" r="1.1" fill="#fff"/>
<circle cx="54" cy="222.4" r="1.1" fill="none" stroke="#666" stroke-width=".2"/>
<path d="M52.3 223.7h3.4l-.7 14.6h-2z" fill="#fff"/>
<path d="M52.3 223.7h3.4l-.7 14.6h-2z" fill="none" stroke="#666" stroke-width=".2"/>
<path d="M32 174.1h2v.1h-2z" fill="#8a9096"/>
<path d="M26.5 174.2h5.5" fill="none" stroke="#15191d" stroke-width=".2"/>
<path d="M30.5 171.6h3l-1.5 2.6z" fill="#fff"/>
<path d="M30.5 171.6h3l-1.5 2.6z" fill="none" stroke="#15191d" stroke-width=".2"/>
<path d="M31.2 172.9h1.5l-.7 1.3z" fill="#15191d"/>
<path d="M32 203.4h2v.1h-2z" fill="#8a9096"/>
<path d="M26.5 203.5h5.5" fill="none" stroke="#15191d" stroke-width=".2"/>
<path d="M30.5 200.9h3l-1.5 2.6z" fill="#fff"/>
<path d="M30.5 200.9h3l-1.5 2.6z" fill="none" stroke="#15191d" stroke-width=".2"/>
<path d="M31.2 202.2h1.5l-.7 1.3z" fill="#15191d"/>
<path d="M32 237.9h2v.1h-2z" fill="#8a9096"/>
<path d="M26.5 238h5.5" fill="none" stroke="#15191d" stroke-width=".2"/>
<path d="M30.5 235.4h3l-1.5 2.6z" fill="#fff"/>
<path d="M30.5 235.4h3l-1.5 2.6z" fill="none" stroke="#15191d" stroke-width=".2"/>
<path d="M31.2 236.7h1.5l-.7 1.3z" fill="#15191d"/>
<path d="M32 241.4h2v.1h-2z" fill="#8a9096"/>
<path d="M26.5 241.5h5.5" fill="none" stroke="#15191d" stroke-width=".2"/>
<path d="M30.5 238.9h3l-1.5 2.6z" fill="#fff"/>
<path d="M30.5 238.9h3l-1.5 2.6z" fill="none" stroke="#15191d" stroke-width=".2"/>
<path d="M31.2 240.2h1.5l-.7 1.3z" fill="#15191d"/>
<path d="M36 242.5v17.2M44 242.5v9.2M69 242.5v9.2M139 242.5v9.2M189 242.5v9.2M197 242.5v17.2" fill="none" stroke="#15191d" stroke-width=".19"/>
<path d="M34.8 250.5h163.4M34.8 258.5h163.4" fill="none" stroke="#15191d" stroke-width=".25"/>
<path d="M37 249.4l-2.1 2.1M37 257.4l-2.1 2.1M45 249.4l-2.1 2.1M70 249.4l-2.1 2.1M140 249.4l-2.1 2.1M190 249.4l-2.1 2.1M198 249.4l-2.1 2.1M198 257.4l-2.1 2.1" fill="none" stroke="#15191d" stroke-width=".3"/>
<path d="M40 279.6h66.6" fill="none" stroke="#15191d" stroke-width=".6"/>
<path d="M40 280.5h66.6" fill="none" stroke="#15191d" stroke-width=".2"/>
<path d="M257 62h36v21.5h-36z" fill="#e4e7ea"/>
<path d="M257 62h36v21.5h-36z" fill="none" stroke="#15191d" stroke-width=".4"/>
<path d="M257 83.5h36v4.5h-36z" fill="#f3f3f3"/>
<path d="M259.5 83.4h1.5v.3h-1.5zM262 83.4h1.5v.3h-1.5zM264.5 83.4h1.5v.3h-1.5zM267 83.4h1.5v.3h-1.5zM269.5 83.4h1.5v.3h-1.5zM272 83.4h1.5v.3h-1.5zM274.5 83.4h1.5v.3h-1.5zM277 83.4h1.5v.3h-1.5zM279.5 83.4h1.5v.3h-1.5zM282 83.4h1.5v.3h-1.5zM284.5 83.4h1.5v.3h-1.5zM287 83.4h1.5v.3h-1.5zM289.5 83.4h1.5v.3h-1.5zM292 83.4h1.1v.6h-.3v-.5h.2v.2h-1zM292.8 85h.3v1.5h-.3zM292 87.9h1v.1h-.2v-.5h.3v.7h-1.1zM289.5 87.9h1.5v.3h-1.5zM287 87.9h1.5v.3h-1.5zM284.5 87.9h1.5v.3h-1.5zM282 87.9h1.5v.3h-1.5zM279.5 87.9h1.5v.3h-1.5zM277 87.9h1.5v.3h-1.5zM274.5 87.9h1.5v.3h-1.5zM272 87.9h1.5v.3h-1.5zM269.5 87.9h1.5v.3h-1.5zM267 87.9h1.5v.3h-1.5zM264.5 87.9h1.5v.3h-1.5zM262 87.9h1.5v.3h-1.5zM259.5 87.9h1.5v.3h-1.5zM257 87.9h1.5v.3h-1.5zM256.8 85.5h.3v1.5h-.3zM256.8 83.4h1.7v.3h-1.5v-.2h.1v1h-.3z" fill="#15191d"/>
<path d="M275 94v8" fill="none" stroke="#15191d" stroke-width=".5"/>
<path d="M275 91l2 4h-4z" fill="#15191d"/>
<path d="M275 48v8" fill="none" stroke="#15191d" stroke-width=".5"/>
<path d="M273 55h4l-2 4z" fill="#15191d"/>
<path d="M235 75h8" fill="none" stroke="#15191d" stroke-width=".5"/>
<path d="M242 73l4 2-4 2z" fill="#15191d"/>
<path d="M307 75h8" fill="none" stroke="#15191d" stroke-width=".5"/>
<path d="M304 75l4-2v4z" fill="#15191d"/>
<path d="M5 5h410v287h-410z" fill="none" stroke="#15191d" stroke-width=".25"/>
<path d="M10 10h400v277h-400zM340 10v277" fill="none" stroke="#15191d" stroke-width=".7" stroke-linecap="butt"/>
<path d="M340 10h70v36h-70z" fill="#f1f3f5"/>
<path d="M340 10h70v36h-70zM340 46h70v21h-70zM340 67h70v83h-70zM340 150h70v24h-70zM340 174h70v27h-70z" fill="none" stroke="#15191d" stroke-width=".3"/>
<path d="M340 156h70M348 156v18M366 156v18M340 161.5h70M340 167h70M340 174h70M360 174v27M340 180.7h70M340 187.5h70M340 194.2h70" fill="none" stroke="#15191d" stroke-width=".19"/>
<path d="M340 201h70v28h-70z" fill="#f1f3f5"/>
<path d="M340 201h70v28h-70z" fill="none" stroke="#15191d" stroke-width=".3"/>
<path d="M340 229h70v58h-70z" fill="none" stroke="#15191d" stroke-width=".7" stroke-linecap="butt"/>
<path d="M368 229v58M392 229v58" fill="none" stroke="#15191d" stroke-width=".2"/>
<text font-size="4.6" fill="#15191d" x="349" y="283.6">A-06</text>
<g font-size="3.8" fill="#15191d">
<text x="360.9" y="214">TAMPAK KIRI &amp;</text>
<text x="359.8" y="218.6">TAMPAK KANAN</text>
</g>
<g font-size="3.6" fill="#15191d">
<text x="354.3" y="28.5">&quot;SELERA NUSANTARA&quot;</text>
<text x="361.1" y="24">RUMAH MAKAN</text>
<text x="40" y="141.3">TAMPAK KIRI (BARAT)</text>
<text x="40" y="279.3">TAMPAK KANAN (TIMUR)</text>
</g>
<text font-size="3.2" fill="#15191d" x="375" y="283.1">1 : 100</text>
<text font-size="3" fill="#15191d" x="398.2" y="283">7/11</text>
<g font-size="2.6" fill="#15191d">
<text x="85.4" y="140.9">SKALA 1 : 100</text>
<text x="87.6" y="278.9">SKALA 1 : 100</text>
</g>
<text font-size="2.2" fill="#15191d" x="218" y="175.8">KETERANGAN MATERIAL</text>
<g font-size="2" fill="#15191d">
<text x="24.7" y="35.2">+6.38</text>
<text x="342" y="55.7">(diisi sesuai lahan terpilih)</text>
<text x="24.7" y="64.5">+3.45</text>
<text x="342" y="65.7">(diisi nama pemilik)</text>
<text x="342" y="71.7">KETERANGAN / CATATAN</text>
<text x="24.8" y="99">±0.00</text>
<text x="25.2" y="102.5">-0.35</text>
<text x="34.9" y="111.8">80</text>
<text x="63.3" y="111.8">500</text>
<text x="123.3" y="111.8">700</text>
<text x="170.8" y="111.8">250</text>
<text x="187.9" y="111.8">80</text>
<text x="110.3" y="119.8">1610</text>
<text x="260.5" y="126.7">DENAH KUNCI ARAH TAMPAK</text>
<text x="24.7" y="173.2">+6.38</text>
<text x="362" y="178.2">Drafter (Claude)</text>
<text x="362" y="184.9">______________</text>
<text x="362" y="191.7">______________</text>
<text x="24.7" y="202.5">+3.45</text>
<text x="362" y="198.4">26 Oktober 2026</text>
<text x="24.8" y="237">±0.00</text>
<text x="25.2" y="240.5">-0.35</text>
<text x="38.9" y="249.8">80</text>
<text x="54.8" y="249.8">250</text>
<text x="102.3" y="249.8">700</text>
<text x="162.3" y="249.8">500</text>
<text x="191.9" y="249.8">80</text>
<text x="114.3" y="257.8">1610</text>
</g>
<g font-size="2" fill="#333">
<text x="353.6" y="37.8">Perencanaan Bangunan Rumah Makan 1 Lantai</text>
<text x="365.8" y="40.5">Kapasitas ± 66 Kursi</text>
</g>
<g font-size="1.8" fill="#555">
<text x="371.2" y="17.6">PROYEK</text>
<text x="269.9" y="73.4">BANGUNAN</text>
<text x="342" y="178.1">Digambar</text>
<text x="342" y="184.9">Diperiksa</text>
<text x="342" y="191.6">Disetujui</text>
<text x="342" y="198.4">Tanggal</text>
</g>
<g font-size="1.8" fill="#15191d">
<text x="265.9" y="45.6">TAMPAK BELAKANG</text>
<text x="225.6" y="74.5">TAMPAK</text>
<text x="229.4" y="76.7">KIRI</text>
<text x="317" y="74.5">TAMPAK</text>
<text x="317" y="76.7">KANAN</text>
<text x="342" y="77.1">Satuan ukuran: cm, kecuali ditulis lain.</text>
<text x="345.5" y="80.7">Elevasi dalam meter. ±0.00 = lantai</text>
<text x="342" y="88.7">Ukuran denah as ke as dinding,</text>
<text x="345.5" y="84.3">ruang makan.</text>
<text x="345.5" y="92.3">kecuali dinyatakan lain.</text>
<text x="342" y="96.7">Gambar adalah rencana awal; ukuran</text>
<text x="345.5" y="100.3">lapangan wajib dicek sebelum</text>
<text x="268" y="105.7">TAMPAK DEPAN</text>
<text x="345.5" y="103.9">pelaksanaan.</text>
<text x="342" y="154.1">REVISI</text>
<text x="342.8" y="159.4">No</text>
<text x="353.8" y="159.4">Tanggal</text>
<text x="343.5" y="164.9">0</text>
<text x="352.4" y="164.9">26-10-2026</text>
<text x="219" y="183.6">• Atap: genteng metal pasir 0.4 mm, warna terakota</text>
<text x="219" y="189.2">• Rangka atap: baja ringan C75 + reng, kemiringan 20°</text>
<text x="219" y="194.8">• Dinding: bata merah ½ bata, plester 1:4, acian</text>
<text x="219" y="200.4">• Plint: batu alam andesit h=60 cm</text>
<text x="219" y="206">• Kolom teras: K1</text>
<text x="233.8" y="206">20/20 dilapis batu alam</text>
<text x="219" y="211.6">• Kusen: aluminium 4&quot; hitam doff + kaca tempered</text>
<text x="219" y="217.2">• Lisplang: GRC 20 cm, cat putih</text>
<text x="219" y="222.8">• Talang: PVC/galvalum Ø4&quot;, pipa tegak Ø3&quot;</text>
<text x="219" y="228.4">• Plafon: gypsum 9 mm (dalam), PVC (teras/WC)</text>
<text x="219" y="234">• Jendela atas/ventilasi (BV): kaca nako / louvre</text>
<text x="219" y="239.6">• Lantai teras: keramik 40×40 anti-slip</text>
<text x="219" y="245.2">• Cerobong dapur: pipa galvanis Ø40 + topi hujan</text>
</g>
<g font-size="1.7" fill="#15191d">
<text x="368" y="159.4">Keterangan</text>
<text x="368" y="164.9">Gambar rencana (usulan awal)</text>
</g>
<g font-size="1.6" fill="#555">
<text x="342" y="50.6">LOKASI</text>
<text x="342" y="61.1">PEMILIK</text>
<text x="342" y="205">JUDUL GAMBAR</text>
</g>
<g font-size="1.5" fill="#15191d">
<text x="77.1" y="76.7">J3</text>
<text x="114.1" y="73.7">J2</text>
<text x="142.1" y="73.7">J2</text>
<text x="78.6" y="213.7">J6</text>
<text x="94" y="212.7">BV1</text>
<text x="109" y="214.7">P9</text>
<text x="127.1" y="211.7">J4</text>
<text x="149.5" y="211.7">BV3</text>
</g>
<g font-size="1.5" fill="#555">
<text x="342" y="232.7">NO. GAMBAR</text>
<text x="370" y="232.7">SKALA</text>
<text x="394" y="232.7">LEMBAR</text>
</g>
</svg>
